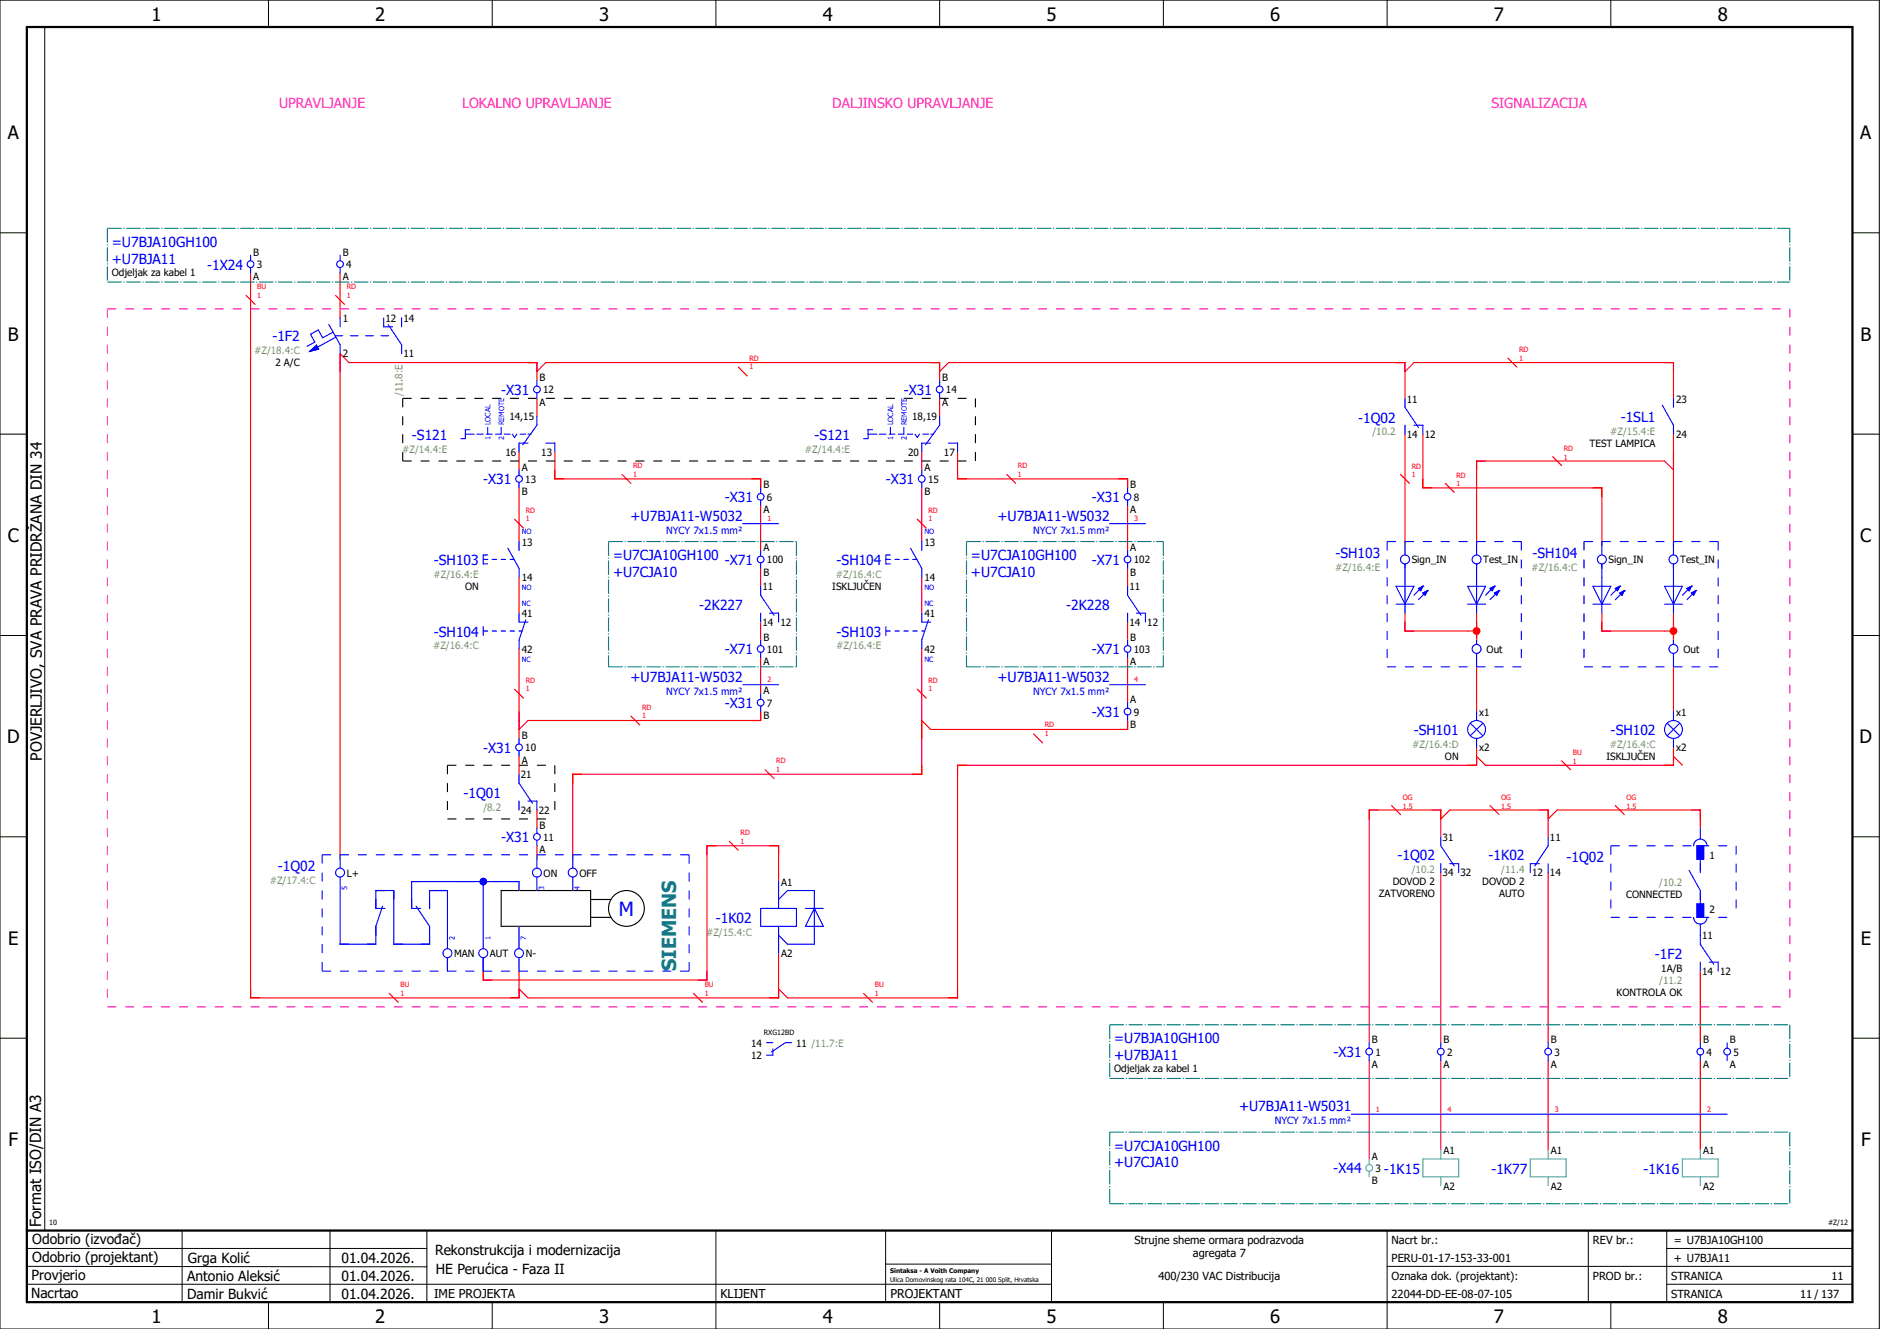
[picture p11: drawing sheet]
<svg xmlns="http://www.w3.org/2000/svg" width="420mm" height="297mm" viewBox="0 0 420 297" stroke-linecap="round" stroke-linejoin="round" font-family="sans-serif">
<g fill="none" stroke="#000" stroke-width=".22">
<path d="M0 0h420v297h-420zM10 6v269M60 0v6M110 0v6M160 0v6M210 0v6M260 0v6M310 0v6M360 0v6M0 52h6M414 52h6M0 97h6"/>
<path d="M414 97h6M0 142h6M414 142h6M414 176.3v87.4M0 187h6M414 187h6M0 232h6M414 232h6M6 279h89.4M40.7 275v16M73.7 274.9v16M95.4 275.1v16"/>
<path d="M160 275v22M197.9 275.1v16M310 275v22M355 275v16M372.5 279h41.5M372.5 275v16M414 275h-179v16M6 283l89.4 .1M6 287h229M60 291v6M110 291v6M197.9 282.5h37.1"/>
<path d="M210 291v6M260 291v6M310 283h104M360 291v6M372.5 287h41.5"/>
</g>
<path d="M6 6h408v285h-408zM6 275h408" fill="none" stroke="#000" stroke-width=".5"/>
<g fill="none" stroke="#f00" stroke-width=".25">
<path d="M56 61v162h60v-6M76 61v10M120 85v-4h-42l-2-2v113M120 89v4M120 83l2-2h88v4M210 89v4M212 81h102v8M314 97v25M316 81h58v8M318 97v12h40v13M374 97v25M116 101v4"/>
<path d="M116 109v12M124 101v6h46v2M170 113v10M206 101v4M206 109v12M214 101v6h38v2M252 113v10M372 103h-42v19M116 129v8M170 127v4M170 139v4M206 129v8"/>
<path d="M252 127v4M252 139v4M314 137v4h16M330 137v7M358 137v4h14M374 137v7M116 145v20M170 147v8M170 159v2h-52M206 145v28h-78v19M252 147v10M330 149v10"/>
<path d="M374 149v10M116 169v4M206 161l2 2h44v-2M330 167v4h-116v52h-38M374 167v4h-42M120 181v4M120 189v3M174 197v-8h-16v30h-50v-2M322 187v-6h-16v52M322 183l2-2h22v6M322 195v38M346 183l2-2h32v4"/>
<path d="M346 195v38M174 213v10h-56l-2-2M380 217v16M306 237v22M322 237v20M346 237v20M380 237v20"/>
</g>
<path d="M314 126v3M330 126v3M358 126v3M374 126v3" fill="none" stroke="#00f" stroke-width=".25"/>
<path d="M90 89h128M90 89v14M218 89v14M90 103h128" fill="none" stroke="#000" stroke-width=".25" stroke-dasharray="2 2" stroke-linecap="butt"/>
<circle cx="330" cy="141" r=".88" fill="#f00"/>
<path d="M358 139v2h2M374 139v4M372 141h2" fill="none" stroke="#f00" stroke-width=".25"/>
<circle cx="374" cy="141" r=".88" fill="#f00"/>
<path d="M208 81h2v2l2-2M312 81h2v2l2-2M372 81h2v2M318 107v2h2M332 103h-2v2M356 109h2v2M374 101v4l-2-2M216 171h-2v2M328 171h2v-2l2 2M372 171h2v-2l2 2M172 223h2v-2l2 2M214 221v2h-2" fill="none" stroke="#f00" stroke-width=".25"/>
<g fill="none" stroke="#000" stroke-width=".25">
<path d="M112 199h20v8h-20zM132 201h4.5"/>
<circle cx="140" cy="203" r="4"/>
</g>
<path d="M76 196v15h8v-4l1.5-4.5M88 199v12h8v-4l-3-4.5M92 197h24M108 197v15M120 196v3M128 196v3M84 201v2h2M92 201v2h2M96 201v2" fill="none" stroke="#00f" stroke-width=".25"/>
<circle cx="108" cy="197" r=".88" fill="#00f"/>
<g fill="none" stroke="#00f" stroke-width=".25">
<path d="M56 57v1.3M56 59.8v1.2M76 57v1.3M76 59.8v1.2M69.2 78.5l1.5-1.4 .5 .9zM73.5 72.5l2.5 4.5v2M74.4 74.2l-2.3 1.3-1-1.8-1.7 1 1 1.8-1.8 .9M74.9 75h1.7M75.1 75.3l-4.1 2.3M76 71v2M78.3 75h1.7M81.7 75h1.7"/>
<path d="M85.2 75h1.7M85.8 71v2h1.9M86.8 72.5l3 4.5v2M89.7 71v2M104 97h2M105 96h-1v2h-1M106.5 97h1.5M108.8 97h1.2M109 95.5v1.5M112 95.5v1.5h-1.2M112.7 97h1.3M114.5 97l.5 .8 .5-.8"/>
<path d="M116.3 97h1.2M118 99h-2v2M118 97h.7M120 93v2l-3.2 4.4M120 85v1.3M120 87.8v1.2M122 99h2v2M194 97h2M195 96h-1v2h-1M196.6 97h1.4M198.8 97h1.2M199 95.5v1.5"/>
<path d="M202 95.5v1.5h-1.3M202.7 97h1.3M204.5 97l.5 .8 .5-.8M206.3 97h1.2M208 99h-2v2M208 97h.7M210 93v2l-3.2 4.4M210 85v1.3M210 87.8v1.2M212 99h2v2M314 89v2l3 4.5M314 95v2"/>
<path d="M316 95h2v2M371.5 90.5l2.5 4.5v2M374 89v2M116 105v1.3M116 107.8v1.2M166 117h8M170 109v1.3M170 111.8v1.2M206 105v1.3M206 107.8v1.2M248 117h8M252 109v1.3"/>
<path d="M252 111.8v1.2M108 125h1M109 124h-1v2h1M110 125h1M112 125h1M113.5 122.5l2.5 4.5v2M114 125h.9M116 121v2M116 137v2h2M117.5 138.5l-1.5 4.5v2M170 131v2l3 4.5M170 123v1.3"/>
<path d="M170 125.8v1.2M170 137v2M172 137h2v2M198 125h1M199 124h-1v2h1M200 125h1M202 125h1M203.5 122.5l2.5 4.5v2M204 125h.9M206 121v2M206 137v2h2M207.5 138.5l-1.5 4.5v2"/>
<path d="M252 131v2l3 4.5M252 123v1.3M252 125.8v1.2M252 137v2M254 137h2v2M312 131h4l-2 4zM312 135h4M314 121v3M314 126v1M314 129v8M317 131.5l1-.5-.5 1zM318 131h.1"/>
<path d="M318 132.5l1-.5-.5 1zM318 131l-2 2M319 132h.1M319 132l-2 2M328 131h4l-2 4zM328 135h4M330 121v3M330 126v1M330 129v8M333 131.5l1-.5-.5 1zM334 131h.1M334 132.5l1-.5-.5 1z"/>
<path d="M334 131l-2 2M335 132h.1M335 132l-2 2M356 131h4l-2 4zM356 135h4M358 121v3M358 126v1M358 129v8M361 131.5l1-.5-.5 1zM362 131h.1M362 131l-2 2M362 132.5l1-.5-.5 1z"/>
<path d="M363 132h.1M363 132l-2 2M372 131h4l-2 4zM372 135h4M374 121v3M374 126v1M374 129v8M377 131.5l1-.5-.5 1zM378 131h.1M378 132.5l1-.5-.5 1zM378 131l-2 2M379 132h.1"/>
<path d="M379 132l-2 2M108 140v2M108 141h1M110 141h1M112 141h1M114 141h1M116 141h.6M166 153h8M170 143v1.3M170 145.8v1.2M170 155v1.3M170 157.8v1.2"/>
<path d="M198 140v2M198 141h1M200 141h1M202 141h1M204 141h1M206 141h.7M248 153h8M252 143v1.3M252 145.8v1.2M252 157v1.3M252 159.8v1.2M330 143v1"/>
<path d="M330 146v3M330 159v2M374 143v1M374 146v3M374 159v2M116 173v2l3 4.5M116 165v1.3M116 167.8v1.2M116 179v2M118 179h2v2M328.6 161.6l2.8 2.8M330 165v2"/>
<path d="M331.4 161.6l-2.8 2.8M372.6 161.6l2.8 2.8M374 165v2M375.4 161.6l-2.8 2.8M76 191v3M94 197h-2v6M114 197h2v2M120 185v1.3M120 187.8v1.2M120 191v3M128 191v3M174 197v6"/>
<path d="M322 187v2l3 4.5M322 193v2M324 193h2v2M344 193h-2v2M346 193v2M346 187v2l-3 4.5M377.5 194.5l2.5 4.5v3M378.5 189a1.5 1.5 0 0 1 1.5-1.5 1.5 1.5 0 0 1 1.5 1.5M379.3 189h1.4v3h-1.4zM380 185v2.5M380 192v3M88 201v-2h-4v4"/>
<path d="M96 203v-4h4v13M100 214v3M108 214v3M116 207v5M116 214v3M170 203h8v4h-8zM174 201l2-2h6v12h-6l-2-2M174 207v6M180 203h4M182 203h.1M182 203l2 4h-4zM378.5 205a1.5 1.5 0 0 0 1.5 1.5 1.5 1.5 0 0 0 1.5-1.5"/>
<path d="M379.3 202h1.4v3h-1.4zM380 206.5v4.5l3 4.5M380 215v2M382 215h2v2M171.3 233h1.4M172.7 234.4v1.4h-1.4M176.9 233h-1.4l-3.1 2.1M306 233v1.3M306 235.8v1.2M322 233v1.3M322 235.8v1.2M346 233v1.3"/>
<path d="M346 235.8v1.2M380 233v1.3M380 235.8v1.2M386 233v1.3M386 235.8v1.2M302 249h84"/>
<circle cx="56" cy="59" r=".75"/>
<circle cx="76" cy="59" r=".75"/>
<circle cx="120" cy="87" r=".75"/>
<circle cx="210" cy="87" r=".75"/>
<circle cx="116" cy="107" r=".75"/>
<circle cx="170" cy="111" r=".75"/>
<circle cx="206" cy="107" r=".75"/>
<circle cx="252" cy="111" r=".75"/>
<circle cx="170" cy="125" r=".75"/>
<circle cx="252" cy="125" r=".75"/>
<circle cx="314" cy="125" r="1"/>
<circle cx="330" cy="125" r="1"/>
<circle cx="358" cy="125" r="1"/>
<circle cx="374" cy="125" r="1"/>
<circle cx="170" cy="157" r=".75"/>
<circle cx="170" cy="145" r=".75"/>
<circle cx="252" cy="159" r=".75"/>
<circle cx="252" cy="145" r=".75"/>
<circle cx="330" cy="145" r="1"/>
<circle cx="374" cy="145" r="1"/>
<circle cx="116" cy="167" r=".75"/>
<circle cx="330" cy="163" r="2"/>
<circle cx="374" cy="163" r="2"/>
<circle cx="76" cy="195" r="1"/>
<circle cx="120" cy="187" r=".75"/>
<circle cx="120" cy="195" r="1"/>
<circle cx="128" cy="195" r="1"/>
<circle cx="100" cy="213" r="1"/>
<circle cx="108" cy="213" r="1"/>
<circle cx="116" cy="213" r="1"/>
<circle cx="306" cy="235" r=".75"/>
<circle cx="322" cy="235" r=".75"/>
<circle cx="346" cy="235" r=".75"/>
<circle cx="380" cy="235" r=".75"/>
<circle cx="386" cy="235" r=".75"/>
</g>
<path d="M132 205h4.5" fill="none" stroke="#000" stroke-width=".25"/>
<g fill="none" stroke="#00f" stroke-width=".25" stroke-dasharray="2 2" stroke-linecap="butt">
<path d="M310 121h30M310 121v28M340 121v28M354 121h30M354 121v28M384 121v28M310 149h30M354 149h30M72 191h82M72 191v26M154 191v26M360 189h28"/>
<path d="M360 189v16M388 189v16M72 217h82M360 205h28"/>
</g>
<path d="M100 171h24M100 171v12M124 171v12M100 183h24" fill="none" stroke="#000" stroke-width=".25" stroke-dasharray="2 2" stroke-linecap="butt"/>
<g fill="none" stroke="#f00" stroke-width=".25">
<path d="M55 66l2 2M75 66l2 2M165 82l2 2M337 80l2 2M115 116l2 2M139 106l2 2M205 116l2 2M225 106l2 2M313 106l2 2M323 108l2 2M347 102l2 2M115 154l2 2"/>
<path d="M116 159v4l2-2M205 154l2 2M141 160l2 2M171 172l2 2M231 164l2 2M349 170l2 2M163 188l2 2M311 180l2 2M333 180l2 2M361 180l2 2M87 222l2 2M155 222l2 2"/>
<path d="M193 222l2 2"/>
</g>
<path d="M24 69h376M24 69v156M400 69v156M24 225h376" fill="none" stroke="#f0f" stroke-width=".25" stroke-dasharray="2 2" stroke-linecap="butt"/>
<g fill="none" stroke="#007f7f" stroke-width=".25" stroke-dasharray="3.2 .4 .3 .4" stroke-linecap="butt">
<path d="M24 51h376M24 51v12M400 51v12M24 63h376M136 121h42M136 121v28M178 121v28M216 121h44M216 121v28M260 121v28M136 149h42M216 149h44"/>
<path d="M248 229h152M248 229v12M400 229v12M248 253h152M248 253v16M248 241h152M400 253v16M248 269h152"/>
</g>
<g fill="#00f" stroke="#00f" stroke-width=".22">
<path d="M379.3 189h1.4v3h-1.4z"/>
<path d="M379.3 202h1.4v3h-1.4z"/>
<path d="M318 132.5l1-.5-.5 1z"/>
<path d="M317 131.5l1-.5-.5 1z"/>
<path d="M334 132.5l1-.5-.5 1z"/>
<path d="M333 131.5l1-.5-.5 1z"/>
<path d="M362 132.5l1-.5-.5 1z"/>
<path d="M361 131.5l1-.5-.5 1z"/>
<path d="M378 132.5l1-.5-.5 1z"/>
<path d="M377 131.5l1-.5-.5 1z"/>
<path d="M69.2 78.5l1.5-1.4 .5 .9z"/>
</g>
<g fill="none" stroke="#52a5a5" stroke-width=".25">
<path d="M306 259v1.3M318 259h8v4h-8zM322 257v2M342 259h8v4h-8zM346 257v2M376 259h8v4h-8zM380 257v2M306 261.8v1.2M322 263v2M346 263v2M380 263v2"/>
<circle cx="306" cy="261" r=".75"/>
</g>
<text font-size="4.3" fill="#00f" x="138.3" y="204.8">M</text>
<text font-size="4.3" fill="#007f7f" x="151.1" y="217" transform="rotate(-90 151.1 217)">SIEMENS</text>
<g font-size="4.1">
<text x="33.9" y="4.7">1</text>
<text x="83.9" y="4.7">2</text>
<text x="133.9" y="4.7">3</text>
<text x="183.9" y="4.7">4</text>
<text x="233.9" y="4.7">5</text>
<text x="283.9" y="4.7">6</text>
<text x="333.9" y="4.7">7</text>
<text x="383.9" y="4.7">8</text>
<text x="1.8" y="31.2">A</text>
<text x="415.8" y="31.2">A</text>
<text x="1.8" y="76.2">B</text>
<text x="415.8" y="76.2">B</text>
<text x="1.8" y="121.2">C</text>
<text x="415.8" y="121.2">C</text>
<text x="1.6" y="166.2">D</text>
<text x="415.6" y="166.2">D</text>
<text x="1.8" y="211.2">E</text>
<text x="415.8" y="211.2">E</text>
<text x="1.9" y="256.2">F</text>
<text x="415.9" y="256.2">F</text>
<text x="33.9" y="295.7">1</text>
<text x="83.9" y="295.7">2</text>
<text x="133.9" y="295.7">3</text>
<text x="183.9" y="295.7">4</text>
<text x="233.9" y="295.7">5</text>
<text x="283.9" y="295.7">6</text>
<text x="333.9" y="295.7">7</text>
<text x="383.9" y="295.7">8</text>
</g>
<g font-size="3.4">
<text x="9.4" y="170" transform="rotate(-90 9.4 170)">POVJERLJIVO, SVA PRAVA PRIDRŽANA DIN 34</text>
<text x="9.2" y="274.3" transform="rotate(-90 9.2 274.3)">Format ISO/DIN A3</text>
</g>
<g font-size="3.1" fill="#f0f">
<text x="62.4" y="24.1">UPRAVLJANJE</text>
<text x="103.3" y="24.1">LOKALNO UPRAVLJANJE</text>
<text x="186" y="24.1">DALJINSKO UPRAVLJANJE</text>
<text x="333.3" y="24.1">SIGNALIZACIJA</text>
</g>
<g font-size="3.1" fill="#00f">
<text x="25" y="55.1">=U7BJA10GH100</text>
<text x="25" y="58.9">+U7BJA11</text>
<text x="46.3" y="60.3">-1X24</text>
<text x="60.9" y="76.3">-1F2</text>
<text x="112" y="88.3">-X31</text>
<text x="202" y="88.3">-X31</text>
<text x="303.5" y="94.4">-1Q02</text>
<text x="362.2" y="94.3">-1SL1</text>
<text x="92.1" y="98.3">-S121</text>
<text x="182.1" y="98.3">-S121</text>
<text x="108" y="108.3">-X31</text>
<text x="162" y="112.3">-X31</text>
<text x="198" y="108.3">-X31</text>
<text x="244" y="112.3">-X31</text>
<text x="140.9" y="116.4">+U7BJA11-W5032</text>
<text x="222.9" y="116.4">+U7BJA11-W5032</text>
<text x="137" y="125.1">=U7CJA10GH100</text>
<text x="217" y="125.1">=U7CJA10GH100</text>
<text x="298.5" y="124.6">-SH103</text>
<text x="342.5" y="124.6">-SH104</text>
<text x="97" y="126.3">-SH103</text>
<text x="137" y="128.9">+U7CJA10</text>
<text x="162" y="126.3">-X71</text>
<text x="187" y="126.3">-SH104</text>
<text x="217" y="128.9">+U7CJA10</text>
<text x="244" y="126.3">-X71</text>
<text x="156.3" y="136.3">-2K227</text>
<text x="238.3" y="136.3">-2K228</text>
<text x="97" y="142.3">-SH104</text>
<text x="187" y="142.3">-SH103</text>
<text x="162" y="146.3">-X71</text>
<text x="244" y="146.3">-X71</text>
<text x="140.9" y="152.4">+U7BJA11-W5032</text>
<text x="222.9" y="152.4">+U7BJA11-W5032</text>
<text x="162" y="158.3">-X31</text>
<text x="244" y="160.3">-X31</text>
<text x="316" y="164.3">-SH101</text>
<text x="360" y="164.3">-SH102</text>
<text x="108" y="168.3">-X31</text>
<text x="103.6" y="178.3">-1Q01</text>
<text x="112" y="188.3">-X31</text>
<text x="62.1" y="194.6">-1Q02</text>
<text x="312.3" y="192.2">-1Q02</text>
<text x="332.7" y="192.2">-1K02</text>
<text x="350.1" y="192.6">-1Q02</text>
<text x="160" y="206.3">-1K02</text>
<text x="369.9" y="214.3">-1F2</text>
<text x="249" y="233.1">=U7BJA10GH100</text>
<text x="249" y="236.9">+U7BJA11</text>
<text x="298" y="236.3">-X31</text>
<text x="276.9" y="248.4">+U7BJA11-W5031</text>
<text x="249" y="257.1">=U7CJA10GH100</text>
<text x="249" y="260.9">+U7CJA10</text>
<text x="298" y="262.3">-X44</text>
<text x="309.3" y="262.4">-1K15</text>
<text x="333.3" y="262.4">-1K77</text>
<text x="367.3" y="262.4">-1K16</text>
</g>
<g font-size="3.1">
<text x="7.2" y="278.1">Odobrio (izvođač)</text>
<text x="97.2" y="280.5">Rekonstrukcija i modernizacija</text>
<text x="7.1" y="286.1">Provjerio</text>
<text x="7.2" y="282.1">Odobrio (projektant)</text>
<text x="41.8" y="286.2">Antonio Aleksić</text>
<text x="42" y="282.3">Grga Kolić</text>
<text x="76.3" y="282.3">01.04.2026.</text>
<text x="76.3" y="286.3">01.04.2026.</text>
<text x="97.4" y="284.8">HE Perućica - Faza II</text>
<text x="6.9" y="290">Nacrtao</text>
<text x="41.8" y="290.3">Damir Bukvić</text>
<text x="76.3" y="290.3">01.04.2026.</text>
</g>
<g font-size="2.7">
<text x="97" y="290.1">IME PROJEKTA</text>
<text x="161" y="290.1">KLIJENT</text>
<text x="199" y="290.1">PROJEKTANT</text>
</g>
<g font-size="2.5">
<text x="253.5" y="278">Strujne sheme ormara podrazvoda</text>
<text x="266.6" y="281">agregata 7</text>
<text x="311" y="278">Nacrt br.:</text>
<text x="356" y="278">REV br.:</text>
<text x="374.1" y="278">= U7BJA10GH100</text>
<text x="258.9" y="286">400/230 VAC Distribucija</text>
<text x="311" y="286">Oznaka dok. (projektant):</text>
<text x="311" y="282">PERU-01-17-153-33-001</text>
<text x="356" y="286">PROD br.:</text>
<text x="373.5" y="286">STRANICA</text>
<text x="374.1" y="282.1">+ U7BJA11</text>
<text x="409.3" y="286">11</text>
<text x="311" y="290">22044-DD-EE-08-07-105</text>
<text x="373.5" y="290">STRANICA</text>
<text x="402.3" y="290">11 / 137</text>
</g>
<g font-size="2.2">
<text x="56.6" y="57.2">B</text>
<text x="57.4" y="59.9">3</text>
<text x="76.6" y="57.2">B</text>
<text x="77.4" y="59.9">4</text>
<text x="25" y="61.6">Odjeljak za kabel 1</text>
<text x="56.6" y="62.7">A</text>
<text x="76.6" y="62.7">A</text>
<text x="76.6" y="72">1</text>
<text x="86.2" y="72">12</text>
<text x="90.1" y="72">14</text>
<text x="61.5" y="81.9">2 A/C</text>
<text x="76.6" y="79.9">2</text>
<text x="90.1" y="79.9">11</text>
<text x="120.6" y="85.2">B</text>
<text x="121.4" y="87.9">12</text>
<text x="210.6" y="85.2">B</text>
<text x="211.4" y="87.9">14</text>
<text x="314.4" y="90">11</text>
<text x="374.6" y="90">23</text>
<text x="113.8" y="94">14,15</text>
<text x="120.6" y="90.7">A</text>
<text x="203.8" y="94">18,19</text>
<text x="210.6" y="90.7">A</text>
<text x="113" y="101.9">16</text>
<text x="121" y="101.9">13</text>
<text x="203" y="101.9">20</text>
<text x="211" y="101.9">17</text>
<text x="314.4" y="97.9">14</text>
<text x="318.4" y="97.9">12</text>
<text x="355.3" y="99.9">TEST LAMPICA</text>
<text x="374.6" y="97.9">24</text>
<text x="116.6" y="105.2">A</text>
<text x="117.4" y="107.9">13</text>
<text x="206.6" y="105.2">A</text>
<text x="207.4" y="107.9">15</text>
<text x="116.6" y="110.7">B</text>
<text x="170.6" y="109.2">B</text>
<text x="171.4" y="111.9">6</text>
<text x="206.6" y="110.7">B</text>
<text x="252.6" y="109.2">B</text>
<text x="253.4" y="111.9">8</text>
<text x="170.6" y="114.7">A</text>
<text x="252.6" y="114.7">A</text>
<text x="116.6" y="122">13</text>
<text x="170.6" y="123.2">A</text>
<text x="171.4" y="125.9">100</text>
<text x="206.6" y="122">13</text>
<text x="252.6" y="123.2">A</text>
<text x="253.4" y="125.9">102</text>
<text x="315.5" y="125.9">Sign_IN</text>
<text x="331.5" y="125.9">Test_IN</text>
<text x="359.5" y="125.9">Sign_IN</text>
<text x="375.5" y="125.9">Test_IN</text>
<text x="103.9" y="131.9">ON</text>
<text x="116.6" y="129.9">14</text>
<text x="170.4" y="132">11</text>
<text x="170.6" y="128.7">B</text>
<text x="186" y="131.9">ISKLJUČEN</text>
<text x="206.6" y="129.9">14</text>
<text x="252.4" y="132">11</text>
<text x="252.6" y="128.7">B</text>
<text x="116.6" y="138">41</text>
<text x="206.6" y="138">41</text>
<text x="170.4" y="139.9">14</text>
<text x="170.6" y="143.2">B</text>
<text x="174.4" y="139.9">12</text>
<text x="252.4" y="139.9">14</text>
<text x="252.6" y="143.2">B</text>
<text x="256.4" y="139.9">12</text>
<text x="116.6" y="145.9">42</text>
<text x="170.6" y="148.7">A</text>
<text x="171.4" y="145.9">101</text>
<text x="206.6" y="145.9">42</text>
<text x="252.6" y="148.7">A</text>
<text x="253.4" y="145.9">103</text>
<text x="332.2" y="145.9">Out</text>
<text x="376.3" y="145.9">Out</text>
<text x="170.6" y="155.2">A</text>
<text x="170.6" y="160.7">B</text>
<text x="171.4" y="157.9">7</text>
<text x="252.6" y="157.2">A</text>
<text x="253.4" y="159.9">9</text>
<text x="330.6" y="160">x1</text>
<text x="374.6" y="160">x1</text>
<text x="116.6" y="165.2">B</text>
<text x="117.4" y="167.9">10</text>
<text x="252.6" y="162.7">B</text>
<text x="330.6" y="167.9">x2</text>
<text x="374.6" y="167.9">x2</text>
<text x="116.4" y="174">21</text>
<text x="116.6" y="170.7">A</text>
<text x="322.9" y="169.9">ON</text>
<text x="359" y="169.9">ISKLJUČEN</text>
<text x="116.4" y="181.9">24</text>
<text x="120.4" y="181.9">22</text>
<text x="120.6" y="185.2">B</text>
<text x="120.6" y="190.7">A</text>
<text x="121.4" y="187.9">11</text>
<text x="322.4" y="188">31</text>
<text x="346.4" y="188">11</text>
<text x="77.5" y="195.9">L+</text>
<text x="121.5" y="195.9">ON</text>
<text x="129.5" y="195.9">OFF</text>
<text x="174.6" y="198">A1</text>
<text x="311.3" y="197.8">DOVOD 2</text>
<text x="322.4" y="195.9">34</text>
<text x="326.4" y="195.9">32</text>
<text x="331.3" y="197.8">DOVOD 2</text>
<text x="342.4" y="195.9">12</text>
<text x="346.4" y="195.9">14</text>
<text x="382" y="192.1">1</text>
<text x="308.2" y="200.5">ZATVORENO</text>
<text x="335" y="200.5">AUTO</text>
<text x="363.4" y="200.6">CONNECTED</text>
<text x="380.4" y="210">11</text>
<text x="382" y="204">2</text>
<text x="101.5" y="213.9">MAN</text>
<text x="109.5" y="213.9">AUT</text>
<text x="117.5" y="213.9">N-</text>
<text x="174.6" y="213.9">A2</text>
<text x="371.3" y="217.2">1A/B</text>
<text x="380.4" y="217.9">14</text>
<text x="384.4" y="217.9">12</text>
<text x="361.3" y="222.6">KONTROLA OK</text>
<text x="167.9" y="233.9">14</text>
<text x="177.9" y="233.9">11 /11.7:E</text>
<text x="306.6" y="233.2">B</text>
<text x="322.6" y="233.2">B</text>
<text x="346.6" y="233.2">B</text>
<text x="380.6" y="233.2">B</text>
<text x="386.6" y="233.2">B</text>
<text x="167.9" y="236.7">12</text>
<text x="249" y="239.6">Odjeljak za kabel 1</text>
<text x="306.6" y="238.7">A</text>
<text x="307.4" y="235.9">1</text>
<text x="322.6" y="238.7">A</text>
<text x="323.4" y="235.9">2</text>
<text x="346.6" y="238.7">A</text>
<text x="347.4" y="235.9">3</text>
<text x="380.6" y="238.7">A</text>
<text x="381.4" y="235.9">4</text>
<text x="386.6" y="238.7">A</text>
<text x="387.4" y="235.9">5</text>
<text x="322.6" y="258">A1</text>
<text x="346.6" y="258">A1</text>
<text x="380.6" y="258">A1</text>
<text x="306.6" y="259.2">A</text>
<text x="307.4" y="261.9">3</text>
<text x="306.6" y="264.7">B</text>
<text x="322.6" y="265.9">A2</text>
<text x="346.6" y="265.9">A2</text>
<text x="380.6" y="265.9">A2</text>
</g>
<g font-size="2.2" fill="#7ca552">
<text x="56.8" y="79.2">#Z/18.4:C</text>
<text x="89.9" y="88.6" transform="rotate(-90 89.9 88.6)">/11.8:E</text>
<text x="89.9" y="101.2">#Z/14.4:E</text>
<text x="179.9" y="101.2">#Z/14.4:E</text>
<text x="306.7" y="97.3">/10.2</text>
<text x="359.9" y="97.2">#Z/15.4:E</text>
<text x="96.9" y="129.2">#Z/16.4:E</text>
<text x="186.8" y="129.2">#Z/16.4:C</text>
<text x="298.4" y="127.5">#Z/16.4:E</text>
<text x="342.3" y="127.5">#Z/16.4:C</text>
<text x="96.8" y="145.2">#Z/16.4:C</text>
<text x="186.9" y="145.2">#Z/16.4:E</text>
<text x="315.6" y="167.2">#Z/16.4:D</text>
<text x="359.8" y="167.2">#Z/16.4:C</text>
<text x="108" y="181.2">/8.2</text>
<text x="60.3" y="197.5">#Z/17.4:C</text>
<text x="315.5" y="195.1">/10.2</text>
<text x="335.5" y="195.1">/11.4</text>
<text x="370.8" y="197.9">/10.2</text>
<text x="157.8" y="209.2">#Z/15.4:C</text>
<text x="370.8" y="219.9">/11.2</text>
</g>
<g font-size="2.2" fill="#00f">
<text x="148.9" y="119.3">NYCY 7x1.5 mm²</text>
<text x="230.9" y="119.3">NYCY 7x1.5 mm²</text>
<text x="148.9" y="155.3">NYCY 7x1.5 mm²</text>
<text x="230.9" y="155.3">NYCY 7x1.5 mm²</text>
<text x="284.9" y="251.3">NYCY 7x1.5 mm²</text>
</g>
<g font-size="1.6" fill="#f00">
<text x="57.5" y="64.6">BU</text>
<text x="77.5" y="64.6">RD</text>
<text x="57.5" y="66.5">1</text>
<text x="77.5" y="66.5">1</text>
<text x="167.5" y="82.5">1</text>
<text x="167.5" y="80.6">RD</text>
<text x="339.5" y="80.7">1</text>
<text x="339.5" y="78.8">RD</text>
<text x="349.5" y="100.8">RD</text>
<text x="141.5" y="106.5">1</text>
<text x="141.5" y="104.6">RD</text>
<text x="227.5" y="106.5">1</text>
<text x="227.5" y="104.6">RD</text>
<text x="315.5" y="106.7">1</text>
<text x="315.5" y="104.8">RD</text>
<text x="325.5" y="106.8">RD</text>
<text x="349.5" y="102.7">1</text>
<text x="325.5" y="108.7">1</text>
<text x="117.5" y="116.5">1</text>
<text x="117.5" y="114.6">RD</text>
<text x="171.5" y="116.5">1</text>
<text x="207.5" y="116.5">1</text>
<text x="207.5" y="114.6">RD</text>
<text x="253.5" y="116.5">3</text>
<text x="117.5" y="154.5">1</text>
<text x="117.5" y="152.6">RD</text>
<text x="171.5" y="152.5">2</text>
<text x="207.5" y="154.5">1</text>
<text x="207.5" y="152.6">RD</text>
<text x="253.5" y="152.5">4</text>
<text x="143.5" y="160.5">1</text>
<text x="143.5" y="158.6">RD</text>
<text x="233.5" y="164.5">1</text>
<text x="233.5" y="162.6">RD</text>
<text x="173.5" y="172.5">1</text>
<text x="173.5" y="170.6">RD</text>
<text x="351.5" y="170.7">1</text>
<text x="351.5" y="168.8">BU</text>
<text x="313.5" y="178.8">OG</text>
<text x="335.5" y="178.8">OG</text>
<text x="363.5" y="178.8">OG</text>
<text x="313.5" y="180.7">1.5</text>
<text x="335.5" y="180.7">1.5</text>
<text x="363.5" y="180.7">1.5</text>
<text x="165.5" y="188.5">1</text>
<text x="165.5" y="186.6">RD</text>
<text x="89.5" y="220.6">BU</text>
<text x="157.5" y="220.6">BU</text>
<text x="195.5" y="220.6">BU</text>
<text x="89.5" y="222.5">1</text>
<text x="157.5" y="222.5">1</text>
<text x="195.5" y="222.5">1</text>
<text x="307.5" y="248.5">1</text>
<text x="323.5" y="248.5">4</text>
<text x="347.5" y="248.5">3</text>
<text x="381.5" y="248.5">2</text>
</g>
<g font-size="1.6" fill="#00f">
<text x="109.6" y="95" transform="rotate(-90 109.6 95)">LOCAL</text>
<text x="112.6" y="95" transform="rotate(-90 112.6 95)">REMOTE</text>
<text x="199.6" y="95" transform="rotate(-90 199.6 95)">LOCAL</text>
<text x="202.6" y="95" transform="rotate(-90 202.6 95)">REMOTE</text>
<text x="109.6" y="98.4" transform="rotate(-90 109.6 98.4)">1</text>
<text x="112.6" y="98.4" transform="rotate(-90 112.6 98.4)">2</text>
<text x="199.6" y="98.4" transform="rotate(-90 199.6 98.4)">1</text>
<text x="202.6" y="98.4" transform="rotate(-90 202.6 98.4)">2</text>
<text x="116.6" y="119.4">NO</text>
<text x="206.6" y="119.4">NO</text>
<text x="116.6" y="132">NO</text>
<text x="206.6" y="132">NO</text>
<text x="116.6" y="135.4">NC</text>
<text x="206.6" y="135.4">NC</text>
<text x="116.6" y="148">NC</text>
<text x="206.6" y="148">NC</text>
<text x="77.6" y="198.9" transform="rotate(-90 77.6 198.9)">5</text>
<text x="121.6" y="198.9" transform="rotate(-90 121.6 198.9)">3</text>
<text x="129.6" y="198.9" transform="rotate(-90 129.6 198.9)">4</text>
<text x="101.6" y="210" transform="rotate(-90 101.6 210)">2</text>
<text x="109.6" y="210" transform="rotate(-90 109.6 210)">1</text>
<text x="117.6" y="210" transform="rotate(-90 117.6 210)">7</text>
</g>
<g font-size="1.6">
<text x="170.7" y="231.4">RXG12BD</text>
<text x="11" y="273.7">10</text>
<text x="408.5" y="273.7">#Z/12</text>
</g>
<g font-size="1.4">
<text x="198.9" y="284.4">Sintaksa - A Voith Company</text>
<text x="198.9" y="286.4">Ulica Domovinskog rata 104C, 21 000 Split, Hrvatska</text>
</g>
</svg>
